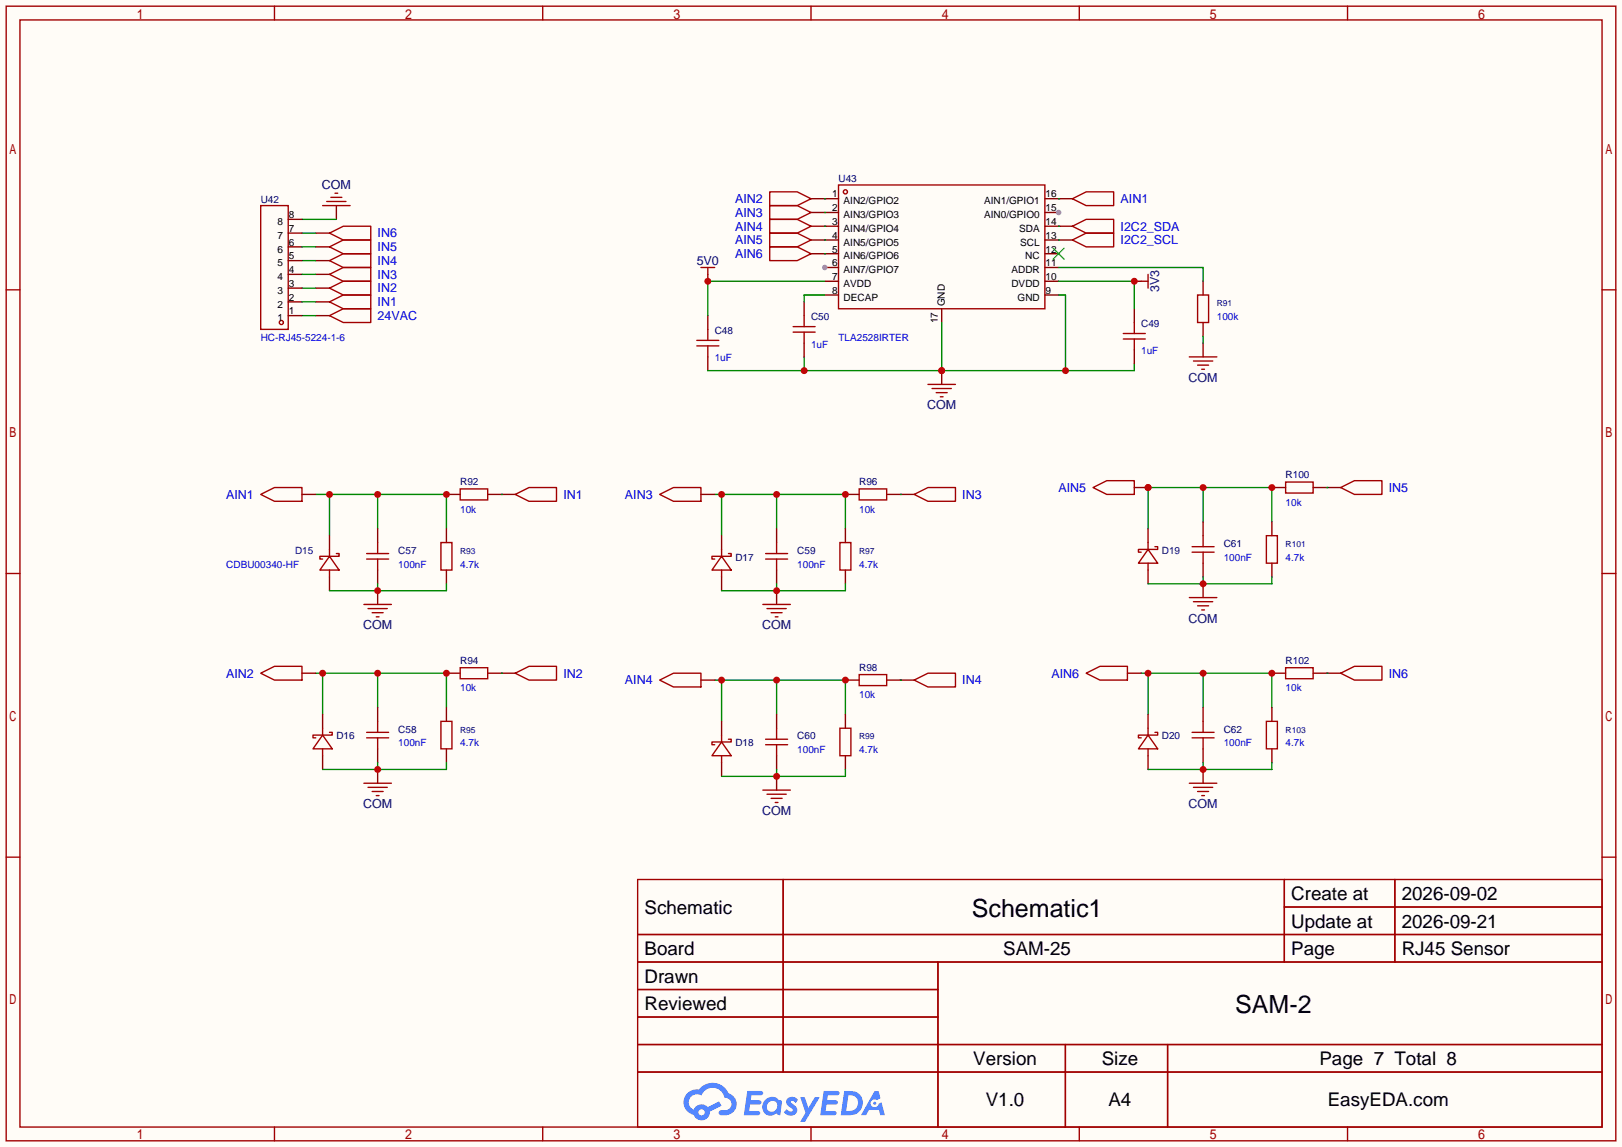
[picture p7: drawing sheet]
<svg xmlns="http://www.w3.org/2000/svg" width="299mm" height="212mm" viewBox="0 0 299 212" stroke-linecap="round" stroke-linejoin="round" font-family="sans-serif">
<path d="M0 0h299.5v211.8h-299.5z" fill="#fffcf7"/>
<g fill="none" stroke="#a10000" stroke-width=".25">
<path d="M1.1 1.1h297.2v209.6h-297.2zM3.7 3.7h292.1v204.5h-292.1zM50.7 1.1v2.6M100.2 1.1v2.6M149.7 1.1v2.6M199.3 1.1v2.6M248.8 1.1v2.6M1.1 53.5h2.6M295.8 53.5h2.5M1.1 105.9h2.6M295.8 105.9h2.5M1.1 158.3h2.6"/>
<path d="M295.8 158.3h2.5M117.7 162.4h178.1v45.8h-178.1zM117.7 172.6h178.1M117.7 177.7h178.1M144.6 162.4v35.6M173.2 177.7v30.5M237.1 162.4v15.3M237.1 167.5h58.7M257.5 162.4v15.3M117.7 182.8h55.5M117.7 192.9h178.1M117.7 187.8h55.5"/>
<path d="M117.7 198h178.1M196.7 192.9v15.3M215.6 192.9v15.3M50.7 208.2v2.5M100.2 208.2v2.5M149.7 208.2v2.5M199.3 208.2v2.5M248.8 208.2v2.5"/>
</g>
<g fill="#5487ff">
<path d="M145.5 202.8a1.3 1.3 0 0 1 1.8 .3l-.4 .6a.54 .54 0 0 0-.9-.2l.1 .2a1.58 1.58 0 0 1 1.1 1.6 1.43 1.43 0 0 1-2.5 .1l.5-.6a.64 .64 0 0 0 .5 .5 .64 .64 0 0 0 .7-.3l-.2-.2a1.6 1.6 0 0 1-1-1.6z"/>
<path d="M147.7 202.7h.9l.7 1.9 1.1-1.9h.9l-2.7 4.5h-.9l1-1.7z"/>
<path d="M138 201.5h1.6a1.31 1.31 0 0 1 1.2 .2 .4 .4 0 0 1-.3 .6h-1.8l-.1 .9h1.6a.4 .4 0 0 1 .4 .4 .4 .4 0 0 1-.4 .4h-1.7l-.2 1.2h.8a1.23 1.23 0 0 1 1.2 .2 .39 .39 0 0 1-.3 .6h-2.7z"/>
<path d="M152.1 201.5h1.6a1.32 1.32 0 0 1 1.3 .2 .39 .39 0 0 1-.4 .6h-1.7l-.2 .9h1.7a.4 .4 0 0 1 .3 .4 .4 .4 0 0 1-.4 .4h-1.7l-.2 1.2h.8a1.23 1.23 0 0 1 1.2 .2 .39 .39 0 0 1-.3 .6h-2.7z"/>
<path d="M161.5 201.5h.7l.4 1.3-.7 .4a.75 .75 0 0 0-1.1 .3 .75 .75 0 0 0 .5 1 .75 .75 0 0 0 .9-.6l.6-.3 .6 2.4h-.9l-.2-1h-1.9l-.5 1h-.9z"/>
<path d="M155.9 201.5l-.7 4.5h1.5a2.27 2.27 0 0 0 2.6-2.3 2.27 2.27 0 0 0-2.7-2.2zM156.6 202.3a1.5 1.5 0 0 1 1.8 1.5 1.5 1.5 0 0 1-1.9 1.4h-.3z"/>
<path d="M141.3 203.1a1.62 1.62 0 0 0-.4 2.1 1.62 1.62 0 0 0 2 .7l.4-.3 .3 .3 .5 .1 .3-2.5-.2-.3h-.4a1.58 1.58 0 0 0-2.5-.1zM141.9 203.6a.99 .99 0 0 1 1.6 .3 .99 .99 0 0 1-.9 1.4 .94 .94 0 0 1-1-.5 .94 .94 0 0 1 .3-1.2z"/>
<path d="M126.9 201.9a2.37 2.37 0 0 0 1.2 4 1.54 1.54 0 0 0 1.7 1 1.54 1.54 0 0 0 1.3-1.6l2.1-1.1-.5-.8-2 1.1a1.57 1.57 0 0 0-2.6 .4 1.5 1.5 0 0 1-.8-2.1 1.5 1.5 0 0 1 2.2-.5 2.23 2.23 0 0 1 2.3-1.4 2.23 2.23 0 0 1 2 1.8 1.16 1.16 0 0 1 1.2 1.1 1.16 1.16 0 0 1-1 1.3h-.7a.47 .47 0 0 0-.6 .3 .47 .47 0 0 0 .4 .6 2.23 2.23 0 0 0 2.3-.7 2.23 2.23 0 0 0 .4-2.3 2.16 2.16 0 0 0-1.3-1.1 3.2 3.2 0 0 0-5.4-.7l-1.2 .1zM129 205.4a.58 .58 0 0 1 1.1 0 .58 .58 0 0 1-1.1 0z"/>
<circle cx="161.5" cy="203.8" r=".28"/>
</g>
<g fill="none" stroke="#870000" stroke-width=".25">
<path d="M62.1 38v2.5M152.3 36.7h2.5M152.3 39.2h2.5M53.2 45.6h2.6M53.2 55.8h2.6M53.2 50.7h2.6M53.2 53.2h2.6M53.2 48.1h2.6M53.2 43.1h2.6M53.2 58.3h2.6M53.2 40.5h2.6M58.3 45.6h2.5"/>
<path d="M58.3 55.8h2.5M58.3 50.7h2.5M58.3 53.2h2.5M58.3 48.1h2.5M58.3 43.1h2.5M58.3 58.3h2.5M152.3 41.8h2.5M152.3 44.3h2.5M152.3 46.9h2.5M152.3 49.4h2.5"/>
</g>
<g fill="none" stroke="#a10000" stroke-width=".25">
<path d="M48.1 38h5.1v22.8h-5.1zM59.6 38h5M60.3 37.2h3.6M61.1 36.4h2M61.8 35.7h.6M154.8 34.2h38.1v22.8h-38.1zM60.8 45.6l2.6-1.3h5.1v2.6h-5.1zM60.8 55.8l2.6-1.3h5.1v2.5h-5.1zM60.8 50.7l2.6-1.3h5.1v2.5h-5.1zM60.8 53.2l2.6-1.3h5.1v2.6h-5.1zM60.8 48.1l2.6-1.2h5.1v2.5h-5.1zM60.8 43.1l2.6-1.3h5.1v2.5h-5.1z"/>
<path d="M60.8 58.3l2.6-1.3h5.1v2.6h-5.1z"/>
<circle cx="156.1" cy="35.4" r=".38"/>
<circle cx="51.9" cy="59.6" r=".38"/>
</g>
<path d="M55.8 58.3h2.5M55.8 53.2h2.5M55.8 48.1h2.5M55.8 43.1h2.5M55.8 40.5h6.3M55.8 45.6h2.5M55.8 55.8h2.5M55.8 50.7h2.5" fill="none" stroke="#008700" stroke-width=".25"/>
<circle cx="152.3" cy="49.4" r=".51" fill="#999"/>
<path d="M192.9 39.2h2.6M152.3 51.9h2.5M152.3 54.5h2.5M192.9 51.9h2.6M192.9 54.5h2.6M192.9 49.4h2.6M192.9 46.9h2.6M192.9 44.3h2.6M192.9 41.8h2.6" fill="none" stroke="#870000" stroke-width=".25"/>
<path d="M194.4 45.8l2.1 2.1M196.5 45.8l-2.1 2.1" fill="none" stroke="#3c3" stroke-width=".25"/>
<circle cx="195.5" cy="39.2" r=".51" fill="#999"/>
<path d="M192.9 36.7h2.6M130.7 58.3v2.5M173.9 57v2.6M130.7 65.9v2.6" fill="none" stroke="#870000" stroke-width=".25"/>
<path d="M128.7 62.9h4M128.7 63.9h4M130.7 60.8v2.1M130.7 63.9v2" fill="none" stroke="#a10000" stroke-width=".25"/>
<path d="M152.3 51.9h-21.6v6.4M173.9 59.6v8.9M195.5 54.5h1.2v14M148.5 65.9v2.6M209.4 67.2v1.3h-78.7" fill="none" stroke="#008700" stroke-width=".25"/>
<g fill="#c00">
<circle cx="173.9" cy="68.5" r=".63"/>
<circle cx="196.7" cy="68.5" r=".63"/>
<circle cx="148.5" cy="68.5" r=".63"/>
</g>
<path d="M209.4 59.6v2M207.4 61.6h4.1M207.4 62.6h4.1M209.4 62.6v2" fill="none" stroke="#a10000" stroke-width=".25"/>
<path d="M130.7 50.7v1.2M209.4 57v2.6M209.4 64.6v2.6" fill="none" stroke="#870000" stroke-width=".25"/>
<path d="M195.5 51.9h13.9v5.1" fill="none" stroke="#008700" stroke-width=".25"/>
<circle cx="130.7" cy="51.9" r=".63" fill="#c00"/>
<path d="M129.4 49.4h2.6M130.7 49.4v1.3" fill="none" stroke="#a10000" stroke-width=".25"/>
<path d="M209.4 51.9h1.3" fill="none" stroke="#870000" stroke-width=".25"/>
<circle cx="209.4" cy="51.9" r=".63" fill="#c00"/>
<path d="M148.5 58.3v2M198 41.8l2.5-1.3h5.1v2.6h-5.1zM198 44.3l2.5-1.2h5.1v2.5h-5.1zM210.7 51.9h1.3M212 50.7v2.5M146.4 60.3h4.1M146.4 61.3h4.1M148.5 61.3v2.1" fill="none" stroke="#a10000" stroke-width=".25"/>
<path d="M148.5 55.8v2.5M195.5 41.8h2.5M195.5 44.3h2.5M148.5 63.4v2.5M173.9 68.5v2.5" fill="none" stroke="#870000" stroke-width=".25"/>
<path d="M152.3 54.5h-3.8v1.3M195.5 44.3h.1M195.5 41.8h.1" fill="none" stroke="#008700" stroke-width=".25"/>
<circle cx="173.9" cy="68.5" r=".63" fill="#c00"/>
<g fill="none" stroke="#a10000" stroke-width=".25">
<path d="M142.1 35.4h5.1l2.5 1.3-2.5 1.3h-5.1zM142.1 38h5.1l2.5 1.2-2.5 1.3h-5.1zM198 36.7l2.5-1.3h5.1v2.6h-5.1zM142.1 40.5h5.1l2.5 1.3-2.5 1.3h-5.1zM142.1 43.1h5.1l2.5 1.2-2.5 1.3h-5.1zM142.1 45.6h5.1l2.5 1.3-2.5 1.2h-5.1zM221.1 54.5h2v5.1h-2zM171.3 71h5.1M172.1 71.8h3.5M172.8 72.5h2.1M173.6 73.3h.5M219.6 65.9h5.1"/>
<path d="M220.3 66.7h3.6M221.1 67.4h2M221.9 68.2h.5M85 90.3h5v2h-5zM95.1 91.3l2.6-1.3h5v2.6h-5z"/>
</g>
<path d="M149.7 36.7h2.6M149.7 39.2h2.6M195.5 36.7h2.5M149.7 41.8h2.6M149.7 44.3h2.6M149.7 46.9h2.6M222.1 51.9v2.6M222.1 59.6v2.5M222.1 63.4v2.5M82.4 91.3h2.6M90 91.3h5.1" fill="none" stroke="#870000" stroke-width=".25"/>
<path d="M152.3 36.7h.1M152.3 39.2h.1M195.5 36.7h.1M152.3 41.8h.1M152.3 44.3h.1M152.3 46.9h.1M195.5 49.4h26.6v2.5M222.1 62.1v1.3M58.3 91.3h24.1v6.4M60.8 91.3v7.6M69.7 91.3v6.4" fill="none" stroke="#008700" stroke-width=".25"/>
<g fill="#c00">
<circle cx="69.7" cy="91.3" r=".63"/>
<circle cx="82.4" cy="91.3" r=".63"/>
<circle cx="60.8" cy="91.3" r=".63"/>
</g>
<path d="M92.6 91.3h.1M69.7 107.8v1.3M82.4 107.8v1.3h-21.6" fill="none" stroke="#008700" stroke-width=".25"/>
<path d="M60.8 98.9v2.6M69.7 97.7v2.5M82.4 97.7v2.5M60.8 106.6v2.5M69.7 105.3v2.5M69.7 109.1v2.5M82.4 105.3v2.5" fill="none" stroke="#870000" stroke-width=".25"/>
<g fill="none" stroke="#a10000" stroke-width=".25">
<path d="M60.8 102.7l1.8 2.6h-3.5zM60.8 101.5v1.2M60.8 105.3v1.3M62.1 102.2h.5v.5h-3.5v.6h.5M67.2 111.6h5.1M67.7 103.3h4.1M67.7 102.2h4.1M67.9 112.4h3.6M68.7 113.2h2M69.5 113.9h.5M69.7 100.2v2M69.7 103.3v2"/>
<path d="M81.4 100.2h2v5.1h-2z"/>
</g>
<circle cx="69.7" cy="109.1" r=".63" fill="#c00"/>
<path d="M82.4 124.3h2.6M90 124.3h5.1" fill="none" stroke="#870000" stroke-width=".25"/>
<path d="M85 123.3h5v2h-5zM95.1 124.3l2.6-1.2h5v2.5h-5z" fill="none" stroke="#a10000" stroke-width=".25"/>
<path d="M58.3 124.3h24.1v6.4M59.6 124.3v7.7M69.7 124.3v6.4" fill="none" stroke="#008700" stroke-width=".25"/>
<g fill="#c00">
<circle cx="69.7" cy="124.3" r=".63"/>
<circle cx="82.4" cy="124.3" r=".63"/>
<circle cx="59.6" cy="124.3" r=".63"/>
</g>
<path d="M92.6 124.3h.1M69.7 140.8v1.3M82.4 140.8v1.3h-22.8" fill="none" stroke="#008700" stroke-width=".25"/>
<path d="M59.6 132v2.5M59.6 139.6v2.5M69.7 130.7v2.5M69.7 138.3v2.5M82.4 130.7v2.5M82.4 138.3v2.5M69.7 142.1v2.6" fill="none" stroke="#870000" stroke-width=".25"/>
<g fill="none" stroke="#a10000" stroke-width=".25">
<path d="M59.6 135.8l1.7 2.5h-3.5zM59.6 134.5v1.3M59.6 138.3v1.3M60.8 135.3h.5v.5h-3.5v.5h.5M67.7 136.3h4.1M67.7 135.3h4.1M69.7 133.2v2.1M69.7 136.3v2M81.4 133.2h2v5.1h-2zM67.2 144.7h5.1M67.9 145.4h3.6M68.7 146.2h2"/>
<path d="M69.5 146.9h.5"/>
</g>
<circle cx="69.7" cy="142.1" r=".63" fill="#c00"/>
<path d="M156.1 91.3h2.5M163.7 91.3h5.1" fill="none" stroke="#870000" stroke-width=".25"/>
<path d="M158.6 90.3h5.1v2h-5.1zM168.8 91.3l2.5-1.3h5.1v2.6h-5.1z" fill="none" stroke="#a10000" stroke-width=".25"/>
<path d="M132 91.3h24.1v6.4M133.2 91.3v7.6M143.4 91.3v6.4" fill="none" stroke="#008700" stroke-width=".25"/>
<g fill="#c00">
<circle cx="143.4" cy="91.3" r=".63"/>
<circle cx="156.1" cy="91.3" r=".63"/>
<circle cx="133.2" cy="91.3" r=".63"/>
</g>
<path d="M166.2 91.3h.1M143.4 107.8v1.3M156.1 107.8v1.3h-22.9" fill="none" stroke="#008700" stroke-width=".25"/>
<path d="M133.2 98.9v2.6M143.4 97.7v2.5M156.1 97.7v2.5M133.2 106.6v2.5M143.4 105.3v2.5M143.4 109.1v2.5M156.1 105.3v2.5" fill="none" stroke="#870000" stroke-width=".25"/>
<g fill="none" stroke="#a10000" stroke-width=".25">
<path d="M133.2 102.7l1.8 2.6h-3.6zM133.2 101.5v1.2M133.2 105.3v1.3M134.5 102.2h.5v.5h-3.6v.6h.6M140.8 111.6h5.1M141.4 103.3h4M141.4 102.2h4M141.6 112.4h3.6M142.4 113.2h2M143.1 113.9h.5M143.4 100.2v2M143.4 103.3v2"/>
<path d="M155.1 100.2h2v5.1h-2z"/>
</g>
<circle cx="143.4" cy="109.1" r=".63" fill="#c00"/>
<path d="M156.1 125.6h2.5M163.7 125.6h5.1" fill="none" stroke="#870000" stroke-width=".25"/>
<path d="M158.6 124.6h5.1v2h-5.1zM168.8 125.6l2.5-1.3h5.1v2.6h-5.1z" fill="none" stroke="#a10000" stroke-width=".25"/>
<path d="M132 125.6h24.1v6.4M133.2 125.6v7.6M143.4 125.6v6.4" fill="none" stroke="#008700" stroke-width=".25"/>
<g fill="#c00">
<circle cx="143.4" cy="125.6" r=".63"/>
<circle cx="156.1" cy="125.6" r=".63"/>
<circle cx="133.2" cy="125.6" r=".63"/>
</g>
<path d="M166.2 125.6h.1M143.4 142.1v1.3M156.1 142.1v1.3h-22.9" fill="none" stroke="#008700" stroke-width=".25"/>
<path d="M133.2 133.2v2.6M143.4 132v2.5M143.4 139.6v2.5M156.1 132v2.5M156.1 139.6v2.5M133.2 140.8v2.6M143.4 143.4v2.5" fill="none" stroke="#870000" stroke-width=".25"/>
<g fill="none" stroke="#a10000" stroke-width=".25">
<path d="M133.2 137l1.8 2.6h-3.6zM133.2 135.8v1.2M133.2 139.6v1.2M134.5 136.5h.5v.5h-3.6v.5h.6M141.4 137.5h4M141.4 136.5h4M143.4 134.5v2M143.4 137.5v2.1M155.1 134.5h2v5.1h-2zM140.8 145.9h5.1M141.6 146.7h3.6M142.4 147.4h2"/>
<path d="M143.1 148.2h.5"/>
</g>
<circle cx="143.4" cy="143.4" r=".63" fill="#c00"/>
<path d="M234.8 90h2.6M242.4 90h5.1" fill="none" stroke="#870000" stroke-width=".25"/>
<path d="M237.4 89h5v2.1h-5zM247.5 90l2.6-1.2h5v2.5h-5z" fill="none" stroke="#a10000" stroke-width=".25"/>
<path d="M222.1 90v6.4M234.8 96.4v-6.4h-22.8v7.7" fill="none" stroke="#008700" stroke-width=".25"/>
<g fill="#c00">
<circle cx="222.1" cy="90" r=".63"/>
<circle cx="234.8" cy="90" r=".63"/>
<circle cx="212" cy="90" r=".63"/>
</g>
<path d="M245 90h.1M222.1 106.6v1.2M234.8 106.6v1.2h-22.8" fill="none" stroke="#008700" stroke-width=".25"/>
<path d="M212 97.7v2.5M222.1 96.4v2.5M234.8 96.4v2.5M212 105.3v2.5M222.1 104v2.6M222.1 107.8v2.6M234.8 104v2.6" fill="none" stroke="#870000" stroke-width=".25"/>
<g fill="none" stroke="#a10000" stroke-width=".25">
<path d="M222.1 98.9v2.1M233.8 98.9h2v5.1h-2zM212 101.5l1.7 2.5h-3.5zM212 100.2v1.3M212 104v1.3M213.2 101h.5v.5h-3.5v.5h.5M219.6 110.4h5.1M220.1 102h4.1M220.1 101h4.1M220.3 111.1h3.6M221.1 111.9h2M221.9 112.6h.5"/>
<path d="M222.1 102v2"/>
</g>
<circle cx="222.1" cy="107.8" r=".63" fill="#c00"/>
<path d="M234.8 124.3h2.6M242.4 124.3h5.1" fill="none" stroke="#870000" stroke-width=".25"/>
<path d="M237.4 123.3h5v2h-5zM247.5 124.3l2.6-1.2h5v2.5h-5z" fill="none" stroke="#a10000" stroke-width=".25"/>
<path d="M210.7 124.3h24.1v6.4M212 124.3v7.7M222.1 124.3v6.4" fill="none" stroke="#008700" stroke-width=".25"/>
<g fill="#c00">
<circle cx="222.1" cy="124.3" r=".63"/>
<circle cx="234.8" cy="124.3" r=".63"/>
<circle cx="212" cy="124.3" r=".63"/>
</g>
<path d="M245 124.3h.1M222.1 140.8v1.3M234.8 140.8v1.3h-22.8" fill="none" stroke="#008700" stroke-width=".25"/>
<path d="M212 132v2.5M212 139.6v2.5M222.1 130.7v2.5M222.1 138.3v2.5M234.8 130.7v2.5M234.8 138.3v2.5M222.1 142.1v2.6" fill="none" stroke="#870000" stroke-width=".25"/>
<g fill="none" stroke="#a10000" stroke-width=".25">
<path d="M212 135.8l1.7 2.5h-3.5zM212 134.5v1.3M212 138.3v1.3M213.2 135.3h.5v.5h-3.5v.5h.5M220.1 136.3h4.1M220.1 135.3h4.1M222.1 133.2v2.1M222.1 136.3v2M233.8 133.2h2v5.1h-2zM219.6 144.7h5.1M220.3 145.4h3.6M221.1 146.2h2"/>
<path d="M221.9 146.9h.5"/>
</g>
<circle cx="222.1" cy="142.1" r=".63" fill="#c00"/>
<path d="M55.8 91.3h2.5M129.4 91.3h2.6M209.4 90h2.6M55.8 124.3h2.5M129.4 125.6h2.6" fill="none" stroke="#870000" stroke-width=".25"/>
<path d="M48.1 91.3l2.6-1.3h5.1v2.6h-5.1zM121.8 91.3l2.5-1.3h5.1v2.6h-5.1zM48.1 124.3l2.6-1.2h5.1v2.5h-5.1zM121.8 125.6l2.5-1.3h5.1v2.6h-5.1z" fill="none" stroke="#a10000" stroke-width=".25"/>
<circle cx="212" cy="90" r=".63" fill="#c00"/>
<path d="M201.8 90l2.5-1.2h5.1v2.5h-5.1zM200.5 124.3l2.6-1.2h5.1v2.5h-5.1z" fill="none" stroke="#a10000" stroke-width=".25"/>
<path d="M208.2 124.3h2.5" fill="none" stroke="#870000" stroke-width=".25"/>
<g font-size="4.6">
<text x="179.4" y="169.4">Schematic1</text>
<text x="228.1" y="187.1">SAM-2</text>
</g>
<g font-size="3.5">
<text x="238.4" y="166.2">Create at</text>
<text x="258.8" y="166.2">2026-09-02</text>
<text x="119" y="168.8">Schematic</text>
<text x="238.4" y="171.3">Update at</text>
<text x="258.8" y="171.3">2026-09-21</text>
<text x="119" y="176.4">Board</text>
<text x="185.2" y="176.4">SAM-25</text>
<text x="238.4" y="176.4">Page</text>
<text x="258.8" y="176.4">RJ45 Sensor</text>
<text x="119" y="181.5">Drawn</text>
<text x="119" y="186.6">Reviewed</text>
<text x="179.7" y="196.7">Version</text>
<text x="203.4" y="196.7">Size</text>
<text x="243.6" y="196.7">Page 7 Total 8</text>
<text x="182" y="204.3">V1.0</text>
<text x="204.7" y="204.3">A4</text>
<text x="245.1" y="204.3">EasyEDA.com</text>
</g>
<g font-size="2.3" fill="#000080">
<text x="59.4" y="35">COM</text>
<text x="128.6" y="48.9">5V0</text>
<text x="214" y="54" transform="rotate(-90 214 54)">3V3</text>
<text x="219.4" y="70.5">COM</text>
<text x="171.2" y="75.6">COM</text>
<text x="67" y="116.3">COM</text>
<text x="140.7" y="116.3">COM</text>
<text x="219.4" y="115">COM</text>
<text x="67" y="149.3">COM</text>
<text x="219.4" y="149.3">COM</text>
<text x="140.7" y="150.5">COM</text>
</g>
<g font-size="2.3" fill="#00f">
<text x="135.7" y="37.5">AIN2</text>
<text x="135.7" y="40.1">AIN3</text>
<text x="206.9" y="37.5">AIN1</text>
<text x="69.7" y="46.4">IN5</text>
<text x="69.7" y="43.9">IN6</text>
<text x="135.7" y="42.6">AIN4</text>
<text x="135.7" y="45.1">AIN5</text>
<text x="135.7" y="47.7">AIN6</text>
<text x="206.9" y="42.6">I2C2_SDA</text>
<text x="206.9" y="45.1">I2C2_SCL</text>
<text x="69.7" y="51.5">IN3</text>
<text x="69.7" y="48.9">IN4</text>
<text x="69.7" y="56.6">IN1</text>
<text x="69.7" y="54">IN2</text>
<text x="69.7" y="59.1">24VAC</text>
<text x="41.7" y="92.1">AIN1</text>
<text x="104" y="92.1">IN1</text>
<text x="115.4" y="92.1">AIN3</text>
<text x="177.7" y="92.1">IN3</text>
<text x="195.4" y="90.9">AIN5</text>
<text x="256.4" y="90.9">IN5</text>
<text x="41.7" y="125.1">AIN2</text>
<text x="104" y="125.1">IN2</text>
<text x="194.1" y="125.1">AIN6</text>
<text x="256.4" y="125.1">IN6</text>
<text x="115.4" y="126.4">AIN4</text>
<text x="177.7" y="126.4">IN4</text>
</g>
<g font-size="1.8" fill="#000080">
<text x="154.8" y="33.7">U43</text>
<text x="48.1" y="37.5">U42</text>
<text x="149.7" y="59.1">C50</text>
<text x="132" y="61.6">C48</text>
<text x="210.7" y="60.4">C49</text>
<text x="85" y="89.6">R92</text>
<text x="158.6" y="89.6">R96</text>
<text x="237.4" y="88.3">R100</text>
<text x="225.9" y="101">C61</text>
<text x="54.5" y="102.3">D15</text>
<text x="73.5" y="102.3">C57</text>
<text x="135.8" y="103.6">D17</text>
<text x="147.2" y="102.3">C59</text>
<text x="214.5" y="102.3">D19</text>
<text x="85" y="122.6">R94</text>
<text x="158.6" y="123.9">R98</text>
<text x="237.4" y="122.6">R102</text>
<text x="62.1" y="136.6">D16</text>
<text x="73.5" y="135.3">C58</text>
<text x="135.8" y="137.8">D18</text>
<text x="147.2" y="136.6">C60</text>
<text x="214.5" y="136.6">D20</text>
<text x="225.9" y="135.3">C62</text>
</g>
<g font-size="1.8">
<text x="51.2" y="41.6">8</text>
<text x="53.3" y="40.3">8</text>
<text x="153.7" y="36.5">1</text>
<text x="153.7" y="39">2</text>
<text x="153.7" y="41.6">3</text>
<text x="155.8" y="37.7">AIN2/GPIO2</text>
<text x="155.8" y="40.3">AIN3/GPIO3</text>
<text x="181.7" y="40.3">AIN0/GPIO0</text>
<text x="181.7" y="37.7">AIN1/GPIO1</text>
<text x="193" y="41.6">14</text>
<text x="193" y="39">15</text>
<text x="193" y="36.5">16</text>
<text x="51.2" y="46.6">6</text>
<text x="51.2" y="44.1">7</text>
<text x="53.3" y="47.9">5</text>
<text x="53.3" y="45.4">6</text>
<text x="53.3" y="42.8">7</text>
<text x="153.7" y="44.1">4</text>
<text x="153.7" y="46.6">5</text>
<text x="155.8" y="42.8">AIN4/GPIO4</text>
<text x="155.8" y="45.4">AIN5/GPIO5</text>
<text x="155.8" y="47.9">AIN6/GPIO6</text>
<text x="188.2" y="42.8">SDA</text>
<text x="188.4" y="45.4">SCL</text>
<text x="189.3" y="47.9">NC</text>
<text x="193" y="46.6">12</text>
<text x="193" y="44.1">13</text>
<text x="51.2" y="51.7">4</text>
<text x="51.2" y="49.2">5</text>
<text x="53.3" y="53">3</text>
<text x="53.3" y="50.4">4</text>
<text x="153.7" y="49.2">6</text>
<text x="153.7" y="51.7">7</text>
<text x="155.8" y="50.4">AIN7/GPIO7</text>
<text x="155.8" y="53">AVDD</text>
<text x="186.7" y="53">DVDD</text>
<text x="186.7" y="50.4">ADDR</text>
<text x="193" y="51.7">10</text>
<text x="193" y="49.2">11</text>
<text x="51.2" y="59.3">1</text>
<text x="51.2" y="56.8">2</text>
<text x="51.2" y="54.3">3</text>
<text x="53.3" y="58.1">1</text>
<text x="53.3" y="55.5">2</text>
<text x="153.7" y="54.3">8</text>
<text x="155.8" y="55.5">DECAP</text>
<text x="173.1" y="59.7" transform="rotate(-90 173.1 59.7)">17</text>
<text x="174.4" y="56.6" transform="rotate(-90 174.4 56.6)">GND</text>
<text x="187.9" y="55.5">GND</text>
<text x="193" y="54.3">9</text>
</g>
<g font-size="1.8" fill="#00f">
<text x="224.7" y="59.1">100k</text>
<text x="48.1" y="62.9">HC-RJ45-5224-1-6</text>
<text x="149.7" y="64.2">1uF</text>
<text x="154.8" y="62.9">TLA2528IRTER</text>
<text x="210.7" y="65.5">1uF</text>
<text x="132" y="66.7">1uF</text>
<text x="85" y="94.7">10k</text>
<text x="158.6" y="94.7">10k</text>
<text x="237.4" y="93.4">10k</text>
<text x="41.8" y="104.8">CDBU00340-HF</text>
<text x="73.5" y="104.8">100nF</text>
<text x="85" y="104.8">4.7k</text>
<text x="147.2" y="104.8">100nF</text>
<text x="158.6" y="104.8">4.7k</text>
<text x="225.9" y="103.6">100nF</text>
<text x="237.4" y="103.6">4.7k</text>
<text x="85" y="127.7">10k</text>
<text x="158.6" y="129">10k</text>
<text x="237.4" y="127.7">10k</text>
<text x="73.5" y="137.8">100nF</text>
<text x="85" y="137.8">4.7k</text>
<text x="225.9" y="137.8">100nF</text>
<text x="237.4" y="137.8">4.7k</text>
<text x="147.2" y="139.1">100nF</text>
<text x="158.6" y="139.1">4.7k</text>
</g>
<g font-size="1.6" fill="#000080">
<text x="224.7" y="56.6">R91</text>
<text x="237.4" y="101">R101</text>
<text x="85" y="102.3">R93</text>
<text x="158.6" y="102.3">R97</text>
<text x="85" y="135.3">R95</text>
<text x="158.6" y="136.6">R99</text>
<text x="237.4" y="135.3">R103</text>
</g>
</svg>
